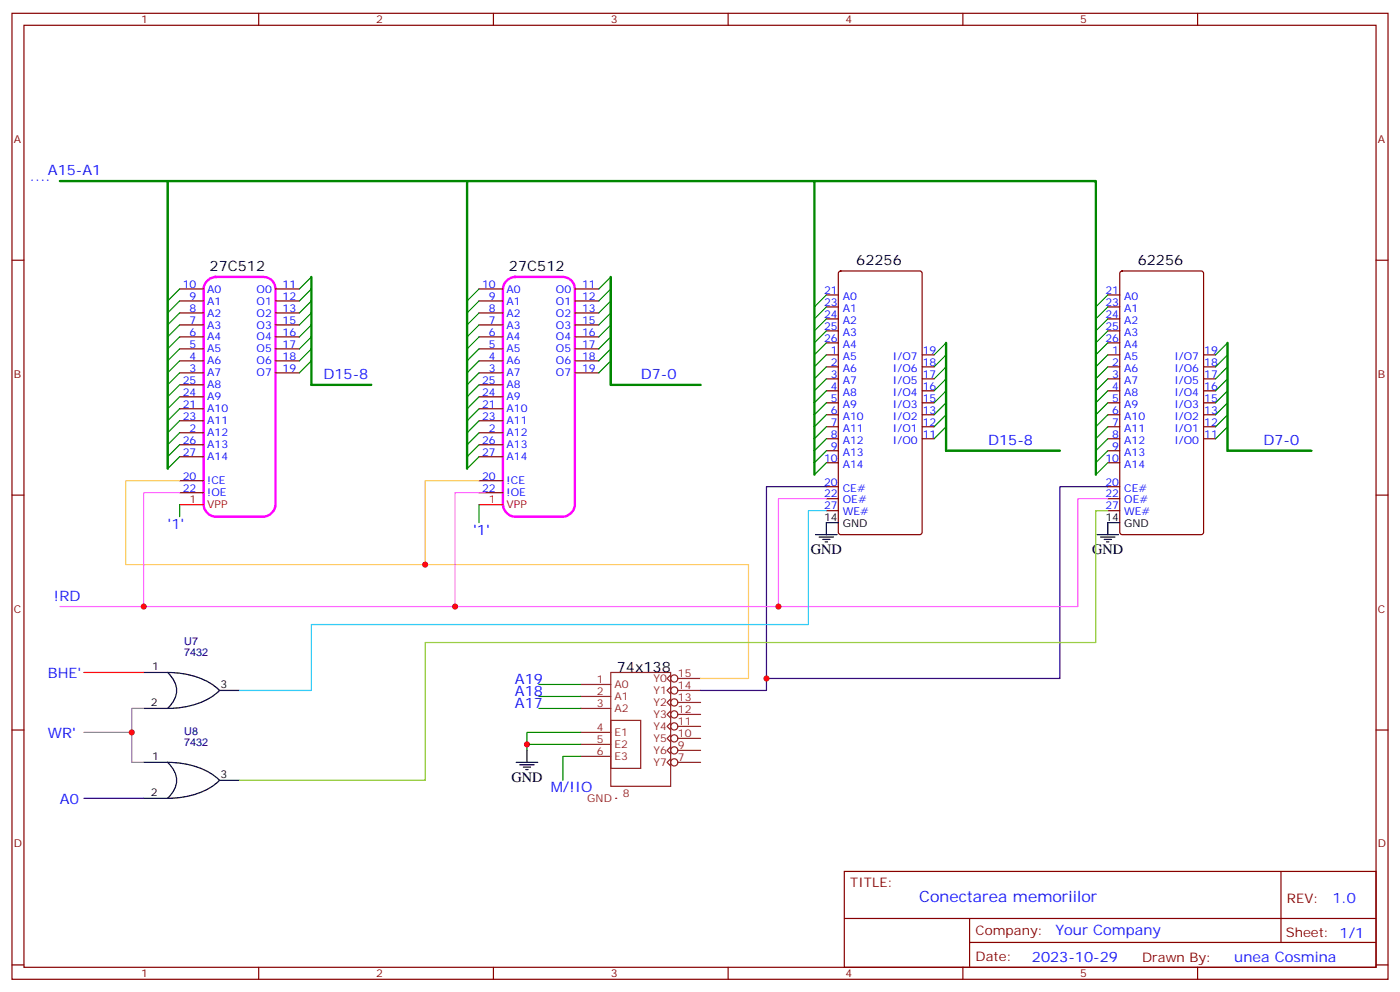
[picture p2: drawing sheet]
<svg xmlns="http://www.w3.org/2000/svg" width="412mm" height="292mm" viewBox="0 0 412 292" stroke-linecap="round" stroke-linejoin="round" font-family="sans-serif">
<g fill="none" stroke="#870000" stroke-width=".35">
<path d="M3.5 3.9h405.4v284.4h-405.4zM7.1 7.4h398.2v277.3h-398.2zM76.2 3.9v3.5M145.3 3.9v3.5M214.5 3.9v3.5M283.6 3.9v3.5M352.8 3.9v3.5M3.5 76.6h3.6M247.2 80l.4-.2h23.3l.7 .4v76.5l-.4 .6-23.6 .1-.6-.5-.1-76.4zM330.1 80l.5-.2h23.2l.7 .4v76.5l-.4 .6-23.5 .1-.7-.5-.1-76.4zM405.3 76.6h3.6M52.9 99.2h7.1"/>
<path d="M52.9 95.6h7.1M52.9 92.1h7.1M52.9 88.6h7.1M52.9 85.1h7.1M81.1 99.2h7.1M81.1 95.6h7.1M81.1 92.1h7.1M81.1 88.6h7.1M81.1 85.1h7.1M141.1 99.2h7.1M141.1 95.6h7.1M141.1 92.1h7.1"/>
<path d="M141.1 88.6h7.1M141.1 85.1h7.1M169.3 99.2h7.1M169.3 95.6h7.1M169.3 92.1h7.1M169.3 88.6h7.1M169.3 85.1h7.1M243.4 86.8h3.5M243.4 90.3h3.5M243.4 93.9h3.5M243.4 97.4h3.5M326.3 86.8h3.5"/>
<path d="M326.3 90.3h3.5M326.3 93.9h3.5M326.3 97.4h3.5M52.9 113.3h7.1M52.9 116.8h7.1M52.9 109.7h7.1M52.9 106.2h7.1M52.9 102.7h7.1M81.1 109.7h7.1M81.1 106.2h7.1M81.1 102.7h7.1M141.1 113.3h7.1"/>
<path d="M141.1 116.8h7.1M141.1 109.7h7.1M141.1 106.2h7.1M141.1 102.7h7.1M169.3 109.7h7.1M169.3 106.2h7.1M169.3 102.7h7.1M243.4 104.5h3.5M243.4 108h3.5M243.4 111.5h3.5M243.4 115h3.5M243.4 118.6h3.5"/>
<path d="M243.4 100.9h3.5M271.6 104.5h3.6M271.6 108h3.6M271.6 111.5h3.6M271.6 115h3.6M271.6 118.6h3.6M326.3 104.5h3.5M326.3 108h3.5M326.3 111.5h3.5M326.3 115h3.5M326.3 118.6h3.5M326.3 100.9h3.5"/>
<path d="M354.5 104.5h3.6M354.5 108h3.6M354.5 111.5h3.6M354.5 115h3.6M354.5 118.6h3.6M52.9 134.4h7.1M52.9 130.9h7.1M52.9 123.9h7.1M52.9 120.3h7.1M52.9 127.4h7.1M141.1 134.4h7.1M141.1 130.9h7.1"/>
<path d="M141.1 123.9h7.1M141.1 120.3h7.1M141.1 127.4h7.1M243.4 122.1h3.5M243.4 125.6h3.5M243.4 129.2h3.5M243.4 132.7h3.5M243.4 136.2h3.5M271.6 122.1h3.6M271.6 125.6h3.6M271.6 129.2h3.6M326.3 122.1h3.5"/>
<path d="M326.3 125.6h3.5M326.3 129.2h3.5M326.3 132.7h3.5M326.3 136.2h3.5M354.5 122.1h3.6M354.5 125.6h3.6M354.5 129.2h3.6M3.5 145.7h3.6M52.9 145h7.1M52.9 141.5h7.1M141.1 145h7.1M141.1 141.5h7.1"/>
<path d="M243.4 143.3h3.5M243.4 146.8h3.5M243.4 150.3h3.5M326.3 143.3h3.5M326.3 146.8h3.5M326.3 150.3h3.5M405.3 145.7h3.6M3.5 214.9h3.6M405.3 214.9h3.6M248.7 256.5h156.6v28.2h-156.6zM377.3 256.5v20.9M248.7 270.4h156.5"/>
<path d="M285.6 277.4h119.6M285.6 270.4v14.1M3.5 284h3.6M76.2 284.7v3.6M145.3 284.7v3.6M214.5 284.7v3.6M283.6 284.7v3.6M352.8 284.7v3.6M405.3 284h3.6"/>
</g>
<path d="M61.1 82.6a3.6 3.6 0 0 1 2.4-1.1h14.1a3.5 3.5 0 0 1 3.5 3.6v63.5a3.8 3.8 0 0 1-3.5 3.5h-14.1a3.8 3.8 0 0 1-3.5-3.5v-63.5a3.5 3.5 0 0 1 1.1-2.5zM149.3 82.6a3.6 3.6 0 0 1 2.4-1.1h14.1a3.5 3.5 0 0 1 3.5 3.6v63.5a3.8 3.8 0 0 1-3.5 3.5h-14.1a3.8 3.8 0 0 1-3.5-3.5v-63.5a3.5 3.5 0 0 1 1.1-2.5z" fill="none" stroke="#f0f" stroke-width=".71"/>
<path d="M52.9 148.6h7.1M141.1 148.6h7.1M24.7 197.9h17.6" fill="none" stroke="#f00" stroke-width=".35"/>
<g fill="none" stroke="#000" stroke-width=".35">
<path d="M240.2 157.4h6.4M241.3 158.1h4.2M242.4 158.8h2.1M243.1 159.5h.7M246.9 153.8h-3.5v3.6M323.1 157.4h6.4M324.2 158.1h4.2M325.3 158.8h2.1M326 159.5h.7M329.8 153.8h-3.5v3.6M42.3 197.9h7.1M49.4 197.9a6.6 6.6 0 0 1 0 10.6"/>
<path d="M49.4 197.9a22.1 22.1 0 0 1 15.2 5.3M42.3 208.5h7.1M64.6 203.2h6M64.7 203.2a21.5 21.5 0 0 1-15.3 5.3M42.3 224.4h7.1M42.3 235h7.1M49.4 224.4a6.6 6.6 0 0 1 0 10.6M49.4 224.4a22.1 22.1 0 0 1 15.2 5.3 21.1 21.1 0 0 1-15.2 5.3M64.6 229.7h6M152 224.4h6.4M153.1 225.1h4.2M154.2 225.8h2.1"/>
<path d="M154.9 226.5h.7M155.2 220.9v3.5"/>
</g>
<g fill="none" stroke="#008700" stroke-width=".35">
<path d="M52.9 85.1l-3.5 3.5M52.9 88.6l-3.5 3.5M52.9 92.1l-3.5 3.5M52.9 95.6l-3.5 3.6M52.9 99.2l-3.5 3.5M91.7 85.1l-3.5 3.5M91.7 88.6l-3.5 3.5M91.7 92.1l-3.5 3.5M91.7 95.6l-3.5 3.6M91.7 99.2l-3.5 3.5M91.7 81.5l-3.5 3.6M141.1 85.1l-3.5 3.5"/>
<path d="M141.1 88.6l-3.5 3.5M141.1 92.1l-3.5 3.5M141.1 95.6l-3.5 3.6M141.1 99.2l-3.5 3.5M179.9 85.1l-3.5 3.5M179.9 88.6l-3.5 3.5M179.9 92.1l-3.5 3.5M179.9 95.6l-3.5 3.6M179.9 99.2l-3.5 3.5M179.9 81.5l-3.5 3.6M243.4 97.4l-3.5 3.5M243.4 93.9l-3.5 3.5"/>
<path d="M243.4 90.3l-3.5 3.6M243.4 86.8l-3.5 3.5M326.3 97.4l-3.5 3.5M326.3 93.9l-3.5 3.5M326.3 90.3l-3.5 3.6M326.3 86.8l-3.5 3.5M52.9 102.7l-3.5 3.5M52.9 106.2l-3.5 3.5M52.9 109.7l-3.5 3.6M52.9 113.3l-3.5 3.5M52.9 116.8l-3.5 3.5M91.7 106.2l-3.5 3.5"/>
<path d="M91.7 102.7l-3.5 3.5M141.1 102.7l-3.5 3.5M141.1 106.2l-3.5 3.5M141.1 109.7l-3.5 3.6M141.1 113.3l-3.5 3.5M141.1 116.8l-3.5 3.5M179.9 106.2l-3.5 3.5M179.9 102.7l-3.5 3.5M243.4 118.6l-3.5 3.5M243.4 115l-3.5 3.6M243.4 111.5l-3.5 3.5M243.4 108l-3.5 3.5"/>
<path d="M243.4 104.5l-3.5 3.5M243.4 100.9l-3.5 3.6M278.7 100.9l-3.5 3.6M278.7 118.6l-3.5 3.5M278.7 115l-3.5 3.6M278.7 111.5l-3.5 3.5M278.7 108l-3.5 3.5M278.7 104.5l-3.5 3.5M326.3 118.6l-3.5 3.5M326.3 115l-3.5 3.6M326.3 111.5l-3.5 3.5M326.3 108l-3.5 3.5"/>
<path d="M326.3 104.5l-3.5 3.5M326.3 100.9l-3.5 3.6M361.6 118.6l-3.5 3.5M361.6 115l-3.5 3.6M361.6 111.5l-3.5 3.5M361.6 108l-3.5 3.5M361.6 104.5l-3.5 3.5M361.6 100.9l-3.5 3.6M52.9 120.3l-3.5 3.6M52.9 123.9l-3.5 3.5M52.9 127.4l-3.5 3.5M52.9 130.9l-3.5 3.5"/>
<path d="M52.9 134.4l-3.5 3.6M141.1 120.3l-3.5 3.6M141.1 123.9l-3.5 3.5M141.1 127.4l-3.5 3.5M141.1 130.9l-3.5 3.5M141.1 134.4l-3.5 3.6M243.4 136.2l-3.5 3.5M243.4 132.7l-3.5 3.5M243.4 129.2l-3.5 3.5M243.4 125.6l-3.5 3.6M243.4 122.1l-3.5 3.5M278.7 125.6l-3.5 3.6"/>
<path d="M278.7 122.1l-3.5 3.5M326.3 136.2l-3.5 3.5M326.3 132.7l-3.5 3.5M326.3 129.2l-3.5 3.5M326.3 125.6l-3.5 3.6M326.3 122.1l-3.5 3.5M361.6 125.6l-3.5 3.6M361.6 122.1l-3.5 3.5M52.9 148.6v3.5M141.1 148.6v5.2M155.2 219.1h15.9M158.7 201.5h12.4"/>
<path d="M158.7 205h12.4M158.7 208.5h12.4M171.1 215.6h-15.9v5.3"/>
</g>
<path d="M17.6 53.3h305.2v86.4M49.4 53.3v84.7M137.6 53.3v84.7M239.9 53.3v86.4M91.7 81.5v31.8h17.7M179.9 81.5v31.8h26.5M278.7 100.9v31.8h33.5M361.6 100.9v31.8h24.7" fill="none" stroke="#008700" stroke-width=".71"/>
<g fill="none" stroke="#8c2424" stroke-width=".35">
<path d="M179.9 197.9h17.7v33.6h-17.7zM197.6 198.6l-1.1 1.1 1.1 1.1M199.7 199.7h6.7M171.1 219.1h8.8M171.1 215.6h8.8M171.1 208.5h8.8M171.1 205h8.8M171.1 201.5h8.8M179.9 212.1h8.8v14.1h-8.8zM197.6 202.2l-1.1 1 1.1 1.1M197.6 205.7l-1.1 1.1 1.1 1M197.6 209.2l-1.1 1.1 1.1 1"/>
<path d="M197.6 212.8l-1.1 1 1.1 1.1M197.6 216.3l-1.1 1 1.1 1.1M197.6 219.8l-1.1 1.1 1.1 1M199.7 203.2h6.7M199.7 206.8h6.7M199.7 210.3h6.7M199.7 213.8h6.7M199.7 217.3h6.7M171.1 222.6h8.8M181.3 235h.4M197.6 223.3l-1.1 1.1 1.1 1.1M199.7 220.9h6.7"/>
<path d="M199.7 224.4h6.7"/>
<circle cx="198.6" cy="199.7" r="1.06"/>
<circle cx="198.6" cy="213.8" r="1.06"/>
<circle cx="198.6" cy="217.3" r="1.06"/>
<circle cx="198.6" cy="203.2" r="1.06"/>
<circle cx="198.6" cy="206.8" r="1.06"/>
<circle cx="198.6" cy="210.3" r="1.06"/>
<circle cx="198.6" cy="220.9" r="1.06"/>
<circle cx="198.6" cy="224.4" r="1.06"/>
</g>
<path d="M171.1 222.6h-5.3v7.1" fill="none" stroke="#0c0" stroke-width=".35"/>
<path d="M52.9 141.5h-15.9v24.7h183.5v33.5h-14.1" fill="none" stroke="#fc6" stroke-width=".35"/>
<path d="M141.1 141.5h-15.9v24.7" fill="none" stroke="#fc3" stroke-width=".35"/>
<path d="M243.4 143.3h-17.6v59.9h-19.4M326.3 143.3h-14.1v56.4h-86.4" fill="none" stroke="#306" stroke-width=".35"/>
<path d="M52.9 145h-10.6v33.5M142.9 145h-8.8v33.5M243.4 146.8h-14.1v31.7M326.3 146.8h-8.8v31.7h-299.9" fill="none" stroke="#f6f" stroke-width=".35"/>
<path d="M38.8 215.6v8.8h3.5M42.3 208.5h-3.5v7.1h-14.1" fill="none" stroke="#969" stroke-width=".35"/>
<path d="M24.7 235h17.6" fill="none" stroke="#309" stroke-width=".35"/>
<path d="M243.4 150.3h-5.3v33.5h-146.4v19.4h-21.1" fill="none" stroke="#3cf" stroke-width=".35"/>
<path d="M326.3 150.3h-3.5v38.8h-197.6v40.6h-54.6" fill="none" stroke="#9c0" stroke-width=".35"/>
<g fill="#c00">
<circle cx="155.2" cy="219.1" r=".88"/>
<circle cx="225.8" cy="199.7" r=".88"/>
<circle cx="229.3" cy="178.5" r=".88"/>
<circle cx="134.1" cy="178.5" r=".88"/>
<circle cx="42.3" cy="178.5" r=".88"/>
<circle cx="38.8" cy="215.6" r=".88"/>
<circle cx="125.2" cy="166.2" r=".88"/>
</g>
<text font-size="4.6" fill="#00f" x="270.8" y="265.5">Conectarea memoriilor</text>
<g font-size="4.2" fill="#00f">
<text x="8.8" y="53.3">....</text>
<text x="14.1" y="51.5">A15-A1</text>
<text x="95.2" y="111.5">D15-8</text>
<text x="188.7" y="111.5">D7-0</text>
<text x="291" y="130.9">D15-8</text>
<text x="372.2" y="130.9">D7-0</text>
<text x="49.4" y="155.6">'1'</text>
<text x="139.3" y="157.4">'1'</text>
<text x="15.9" y="176.8">!RD</text>
<text x="14.1" y="199.7">BHE'</text>
<text x="151.7" y="201.5">A19</text>
<text x="151.7" y="205">A18</text>
<text x="151.7" y="208.5">A17</text>
<text x="14.1" y="217.3">WR'</text>
<text x="162.3" y="233.2">M/!IO</text>
<text x="17.6" y="236.7">A0</text>
<text x="392.5" y="265.8">1.0</text>
<text x="310.9" y="275.3">Your Company</text>
<text x="304" y="283.1">2023-10-29</text>
<text x="363.6" y="283.1">unea Cosmina</text>
</g>
<g font-size="4.2">
<text x="252.2" y="78">62256</text>
<text x="335.1" y="78">62256</text>
<text x="61.7" y="79.8">27C512</text>
<text x="149.9" y="79.8">27C512</text>
<text x="238.8" y="163">GND</text>
<text x="321.7" y="163">GND</text>
<text x="181.7" y="197.9">74x138</text>
<text x="150.6" y="230">GND</text>
</g>
<g font-size="3.9" fill="#800">
<text x="250.5" y="261.1">TITLE:</text>
<text x="379.1" y="265.8">REV:</text>
<text x="287.4" y="275.3">Company:</text>
<text x="378.7" y="275.9">Sheet: 1/1</text>
<text x="287.4" y="283">Date:</text>
<text x="336.4" y="283.1">Drawn By:</text>
</g>
<g font-size="3.2" fill="#800">
<text x="41.6" y="6.9">1</text>
<text x="110.8" y="6.9">2</text>
<text x="179.9" y="6.9">3</text>
<text x="249.1" y="6.9">4</text>
<text x="318.2" y="6.9">5</text>
<text x="4.1" y="42">A</text>
<text x="405.9" y="42">A</text>
<text x="4.1" y="111.2">B</text>
<text x="405.9" y="111.2">B</text>
<text x="4.1" y="180.3">C</text>
<text x="405.9" y="180.3">C</text>
<text x="4.1" y="249.4">D</text>
<text x="405.9" y="249.4">D</text>
<text x="41.6" y="287.7">1</text>
<text x="110.8" y="287.7">2</text>
<text x="179.9" y="287.7">3</text>
<text x="249.1" y="287.7">4</text>
<text x="318.2" y="287.7">5</text>
</g>
<g font-size="3.2" fill="#00f">
<text x="53.8" y="84.7">10</text>
<text x="55.8" y="88.2">9</text>
<text x="61" y="86.1">A0</text>
<text x="61" y="89.6">A1</text>
<text x="75.6" y="89.6">O1</text>
<text x="75.6" y="86.1">O0</text>
<text x="83.3" y="88.2">12</text>
<text x="83.3" y="84.7">11</text>
<text x="142" y="84.7">10</text>
<text x="144" y="88.2">9</text>
<text x="149.2" y="86.1">A0</text>
<text x="149.2" y="89.6">A1</text>
<text x="163.8" y="89.6">O1</text>
<text x="163.8" y="86.1">O0</text>
<text x="171.4" y="88.2">12</text>
<text x="171.4" y="84.7">11</text>
<text x="242.7" y="86.5">21</text>
<text x="242.7" y="90">23</text>
<text x="248.2" y="88.2">A0</text>
<text x="325.6" y="86.5">21</text>
<text x="325.6" y="90">23</text>
<text x="331.2" y="88.2">A0</text>
<text x="55.8" y="91.8">8</text>
<text x="55.8" y="95.3">7</text>
<text x="61" y="93.2">A2</text>
<text x="75.6" y="93.2">O2</text>
<text x="83.3" y="95.3">15</text>
<text x="83.3" y="91.8">13</text>
<text x="144" y="91.8">8</text>
<text x="144" y="95.3">7</text>
<text x="149.2" y="93.2">A2</text>
<text x="163.8" y="93.2">O2</text>
<text x="171.4" y="95.3">15</text>
<text x="171.4" y="91.8">13</text>
<text x="242.7" y="93.5">24</text>
<text x="248.2" y="91.8">A1</text>
<text x="248.2" y="95.3">A2</text>
<text x="325.6" y="93.5">24</text>
<text x="331.2" y="91.8">A1</text>
<text x="331.2" y="95.3">A2</text>
<text x="55.8" y="98.8">6</text>
<text x="61" y="96.7">A3</text>
<text x="61" y="100.2">A4</text>
<text x="75.6" y="100.2">O4</text>
<text x="75.6" y="96.7">O3</text>
<text x="83.3" y="98.8">16</text>
<text x="144" y="98.8">6</text>
<text x="149.2" y="96.7">A3</text>
<text x="149.2" y="100.2">A4</text>
<text x="163.8" y="100.2">O4</text>
<text x="163.8" y="96.7">O3</text>
<text x="171.4" y="98.8">16</text>
<text x="242.7" y="97">25</text>
<text x="242.7" y="100.6">26</text>
<text x="248.2" y="98.8">A3</text>
<text x="325.6" y="97">25</text>
<text x="325.6" y="100.6">26</text>
<text x="331.2" y="98.8">A3</text>
<text x="55.8" y="102.3">5</text>
<text x="55.8" y="105.9">4</text>
<text x="61" y="103.8">A5</text>
<text x="61" y="107.3">A6</text>
<text x="75.6" y="107.3">O6</text>
<text x="75.6" y="103.8">O5</text>
<text x="83.3" y="105.9">18</text>
<text x="83.3" y="102.3">17</text>
<text x="144" y="102.3">5</text>
<text x="144" y="105.9">4</text>
<text x="149.2" y="103.8">A5</text>
<text x="149.2" y="107.3">A6</text>
<text x="163.8" y="107.3">O6</text>
<text x="163.8" y="103.8">O5</text>
<text x="171.4" y="105.9">18</text>
<text x="171.4" y="102.3">17</text>
<text x="244.8" y="104.1">1</text>
<text x="244.8" y="107.6">2</text>
<text x="248.2" y="105.9">A5</text>
<text x="248.2" y="102.3">A4</text>
<text x="263" y="105.9">I/O7</text>
<text x="271.8" y="107.6">18</text>
<text x="271.8" y="104.1">19</text>
<text x="327.7" y="104.1">1</text>
<text x="327.7" y="107.6">2</text>
<text x="331.2" y="105.9">A5</text>
<text x="331.2" y="102.3">A4</text>
<text x="345.9" y="105.9">I/O7</text>
<text x="354.7" y="107.6">18</text>
<text x="354.7" y="104.1">19</text>
<text x="53.8" y="112.9">25</text>
<text x="55.8" y="109.4">3</text>
<text x="61" y="110.8">A7</text>
<text x="75.6" y="110.8">O7</text>
<text x="83.3" y="109.4">19</text>
<text x="142" y="112.9">25</text>
<text x="144" y="109.4">3</text>
<text x="149.2" y="110.8">A7</text>
<text x="163.8" y="110.8">O7</text>
<text x="171.4" y="109.4">19</text>
<text x="244.8" y="111.2">3</text>
<text x="248.2" y="109.4">A6</text>
<text x="248.2" y="112.9">A7</text>
<text x="263" y="112.9">I/O5</text>
<text x="263" y="109.4">I/O6</text>
<text x="271.8" y="111.2">17</text>
<text x="327.7" y="111.2">3</text>
<text x="331.2" y="109.4">A6</text>
<text x="331.2" y="112.9">A7</text>
<text x="345.9" y="112.9">I/O5</text>
<text x="345.9" y="109.4">I/O6</text>
<text x="354.7" y="111.2">17</text>
<text x="53.8" y="116.5">24</text>
<text x="53.8" y="120">21</text>
<text x="61" y="114.3">A8</text>
<text x="61" y="117.9">A9</text>
<text x="142" y="116.5">24</text>
<text x="142" y="120">21</text>
<text x="149.2" y="114.3">A8</text>
<text x="149.2" y="117.9">A9</text>
<text x="244.8" y="114.7">4</text>
<text x="244.8" y="118.2">5</text>
<text x="248.2" y="116.5">A8</text>
<text x="248.2" y="120">A9</text>
<text x="263" y="120">I/O3</text>
<text x="263" y="116.5">I/O4</text>
<text x="271.8" y="118.2">15</text>
<text x="271.8" y="114.7">16</text>
<text x="327.7" y="114.7">4</text>
<text x="327.7" y="118.2">5</text>
<text x="331.2" y="116.5">A8</text>
<text x="331.2" y="120">A9</text>
<text x="345.9" y="120">I/O3</text>
<text x="345.9" y="116.5">I/O4</text>
<text x="354.7" y="118.2">15</text>
<text x="354.7" y="114.7">16</text>
<text x="53.8" y="123.5">23</text>
<text x="61" y="124.9">A11</text>
<text x="61" y="121.4">A10</text>
<text x="142" y="123.5">23</text>
<text x="149.2" y="124.9">A11</text>
<text x="149.2" y="121.4">A10</text>
<text x="244.8" y="121.7">6</text>
<text x="244.8" y="125.3">7</text>
<text x="248.2" y="123.5">A10</text>
<text x="263" y="123.5">I/O2</text>
<text x="271.8" y="125.3">12</text>
<text x="271.8" y="121.7">13</text>
<text x="327.7" y="121.7">6</text>
<text x="327.7" y="125.3">7</text>
<text x="331.2" y="123.5">A10</text>
<text x="345.9" y="123.5">I/O2</text>
<text x="354.7" y="125.3">12</text>
<text x="354.7" y="121.7">13</text>
<text x="53.8" y="130.6">26</text>
<text x="55.8" y="127">2</text>
<text x="61" y="132">A13</text>
<text x="61" y="128.4">A12</text>
<text x="142" y="130.6">26</text>
<text x="144" y="127">2</text>
<text x="149.2" y="132">A13</text>
<text x="149.2" y="128.4">A12</text>
<text x="244.8" y="128.8">8</text>
<text x="248.2" y="127">A11</text>
<text x="248.2" y="130.6">A12</text>
<text x="263" y="130.6">I/O0</text>
<text x="263" y="127">I/O1</text>
<text x="271.8" y="128.8">11</text>
<text x="327.7" y="128.8">8</text>
<text x="331.2" y="127">A11</text>
<text x="331.2" y="130.6">A12</text>
<text x="345.9" y="130.6">I/O0</text>
<text x="345.9" y="127">I/O1</text>
<text x="354.7" y="128.8">11</text>
<text x="53.8" y="134.1">27</text>
<text x="61" y="135.5">A14</text>
<text x="142" y="134.1">27</text>
<text x="149.2" y="135.5">A14</text>
<text x="242.7" y="135.9">10</text>
<text x="244.8" y="132.3">9</text>
<text x="248.2" y="134.1">A13</text>
<text x="248.2" y="137.6">A14</text>
<text x="325.6" y="135.9">10</text>
<text x="327.7" y="132.3">9</text>
<text x="331.2" y="134.1">A13</text>
<text x="331.2" y="137.6">A14</text>
<text x="53.8" y="141.1">20</text>
<text x="61" y="142.6">!CE</text>
<text x="142" y="141.1">20</text>
<text x="149.2" y="142.6">!CE</text>
<text x="242.7" y="142.9">20</text>
<text x="325.6" y="142.9">20</text>
<text x="53.8" y="144.7">22</text>
<text x="61" y="146.1">!OE</text>
<text x="142" y="144.7">22</text>
<text x="149.2" y="146.1">!OE</text>
<text x="242.7" y="146.4">22</text>
<text x="242.7" y="150">27</text>
<text x="248.2" y="144.7">CE#</text>
<text x="248.2" y="148.2">OE#</text>
<text x="325.6" y="146.4">22</text>
<text x="325.6" y="150">27</text>
<text x="331.2" y="144.7">CE#</text>
<text x="331.2" y="148.2">OE#</text>
<text x="248.2" y="151.7">WE#</text>
<text x="331.2" y="151.7">WE#</text>
</g>
<g font-size="3.2" fill="#f00">
<text x="55.8" y="148.2">1</text>
<text x="61" y="149.6">VPP</text>
<text x="144" y="148.2">1</text>
<text x="149.2" y="149.6">VPP</text>
</g>
<g font-size="3.2">
<text x="242.7" y="153.5">14</text>
<text x="248.2" y="155.3">GND</text>
<text x="325.6" y="153.5">14</text>
<text x="331.2" y="155.3">GND</text>
<text x="44.8" y="197.2">1</text>
<text x="64.9" y="202.5">3</text>
<text x="44.4" y="207.8">2</text>
<text x="44.8" y="223.7">1</text>
<text x="64.9" y="229">3</text>
<text x="44.4" y="234.3">2</text>
</g>
<g font-size="3.2" fill="#000080">
<text x="54.3" y="189.9">U7</text>
<text x="54.3" y="193.2">7432</text>
<text x="54.3" y="219.6">7432</text>
<text x="54.3" y="216.4">U8</text>
</g>
<g font-size="3.2" fill="#8d2323">
<text x="175.8" y="201.1">1</text>
<text x="181" y="202.5">A0</text>
<text x="192.5" y="200.8">Y0</text>
<text x="199.7" y="199.4">15</text>
<text x="199.7" y="202.9">14</text>
<text x="175.8" y="208.2">3</text>
<text x="175.8" y="204.6">2</text>
<text x="181" y="209.6">A2</text>
<text x="181" y="206.1">A1</text>
<text x="192.5" y="204.3">Y1</text>
<text x="192.5" y="207.8">Y2</text>
<text x="199.7" y="206.4">13</text>
<text x="199.7" y="209.9">12</text>
<text x="175.8" y="215.2">4</text>
<text x="192.5" y="211.3">Y3</text>
<text x="192.5" y="214.9">Y4</text>
<text x="199.7" y="213.5">11</text>
<text x="175.8" y="218.8">5</text>
<text x="181" y="220.2">E2</text>
<text x="181" y="216.6">E1</text>
<text x="192.5" y="218.4">Y5</text>
<text x="192.5" y="221.9">Y6</text>
<text x="199.7" y="217">10</text>
<text x="199.7" y="220.5">9</text>
<text x="175.8" y="222.3">6</text>
<text x="181" y="223.7">E3</text>
<text x="192.5" y="225.5">Y7</text>
<text x="199.7" y="224">7</text>
<text x="173" y="236">GND</text>
<text x="183.4" y="234.6">8</text>
</g>
</svg>
